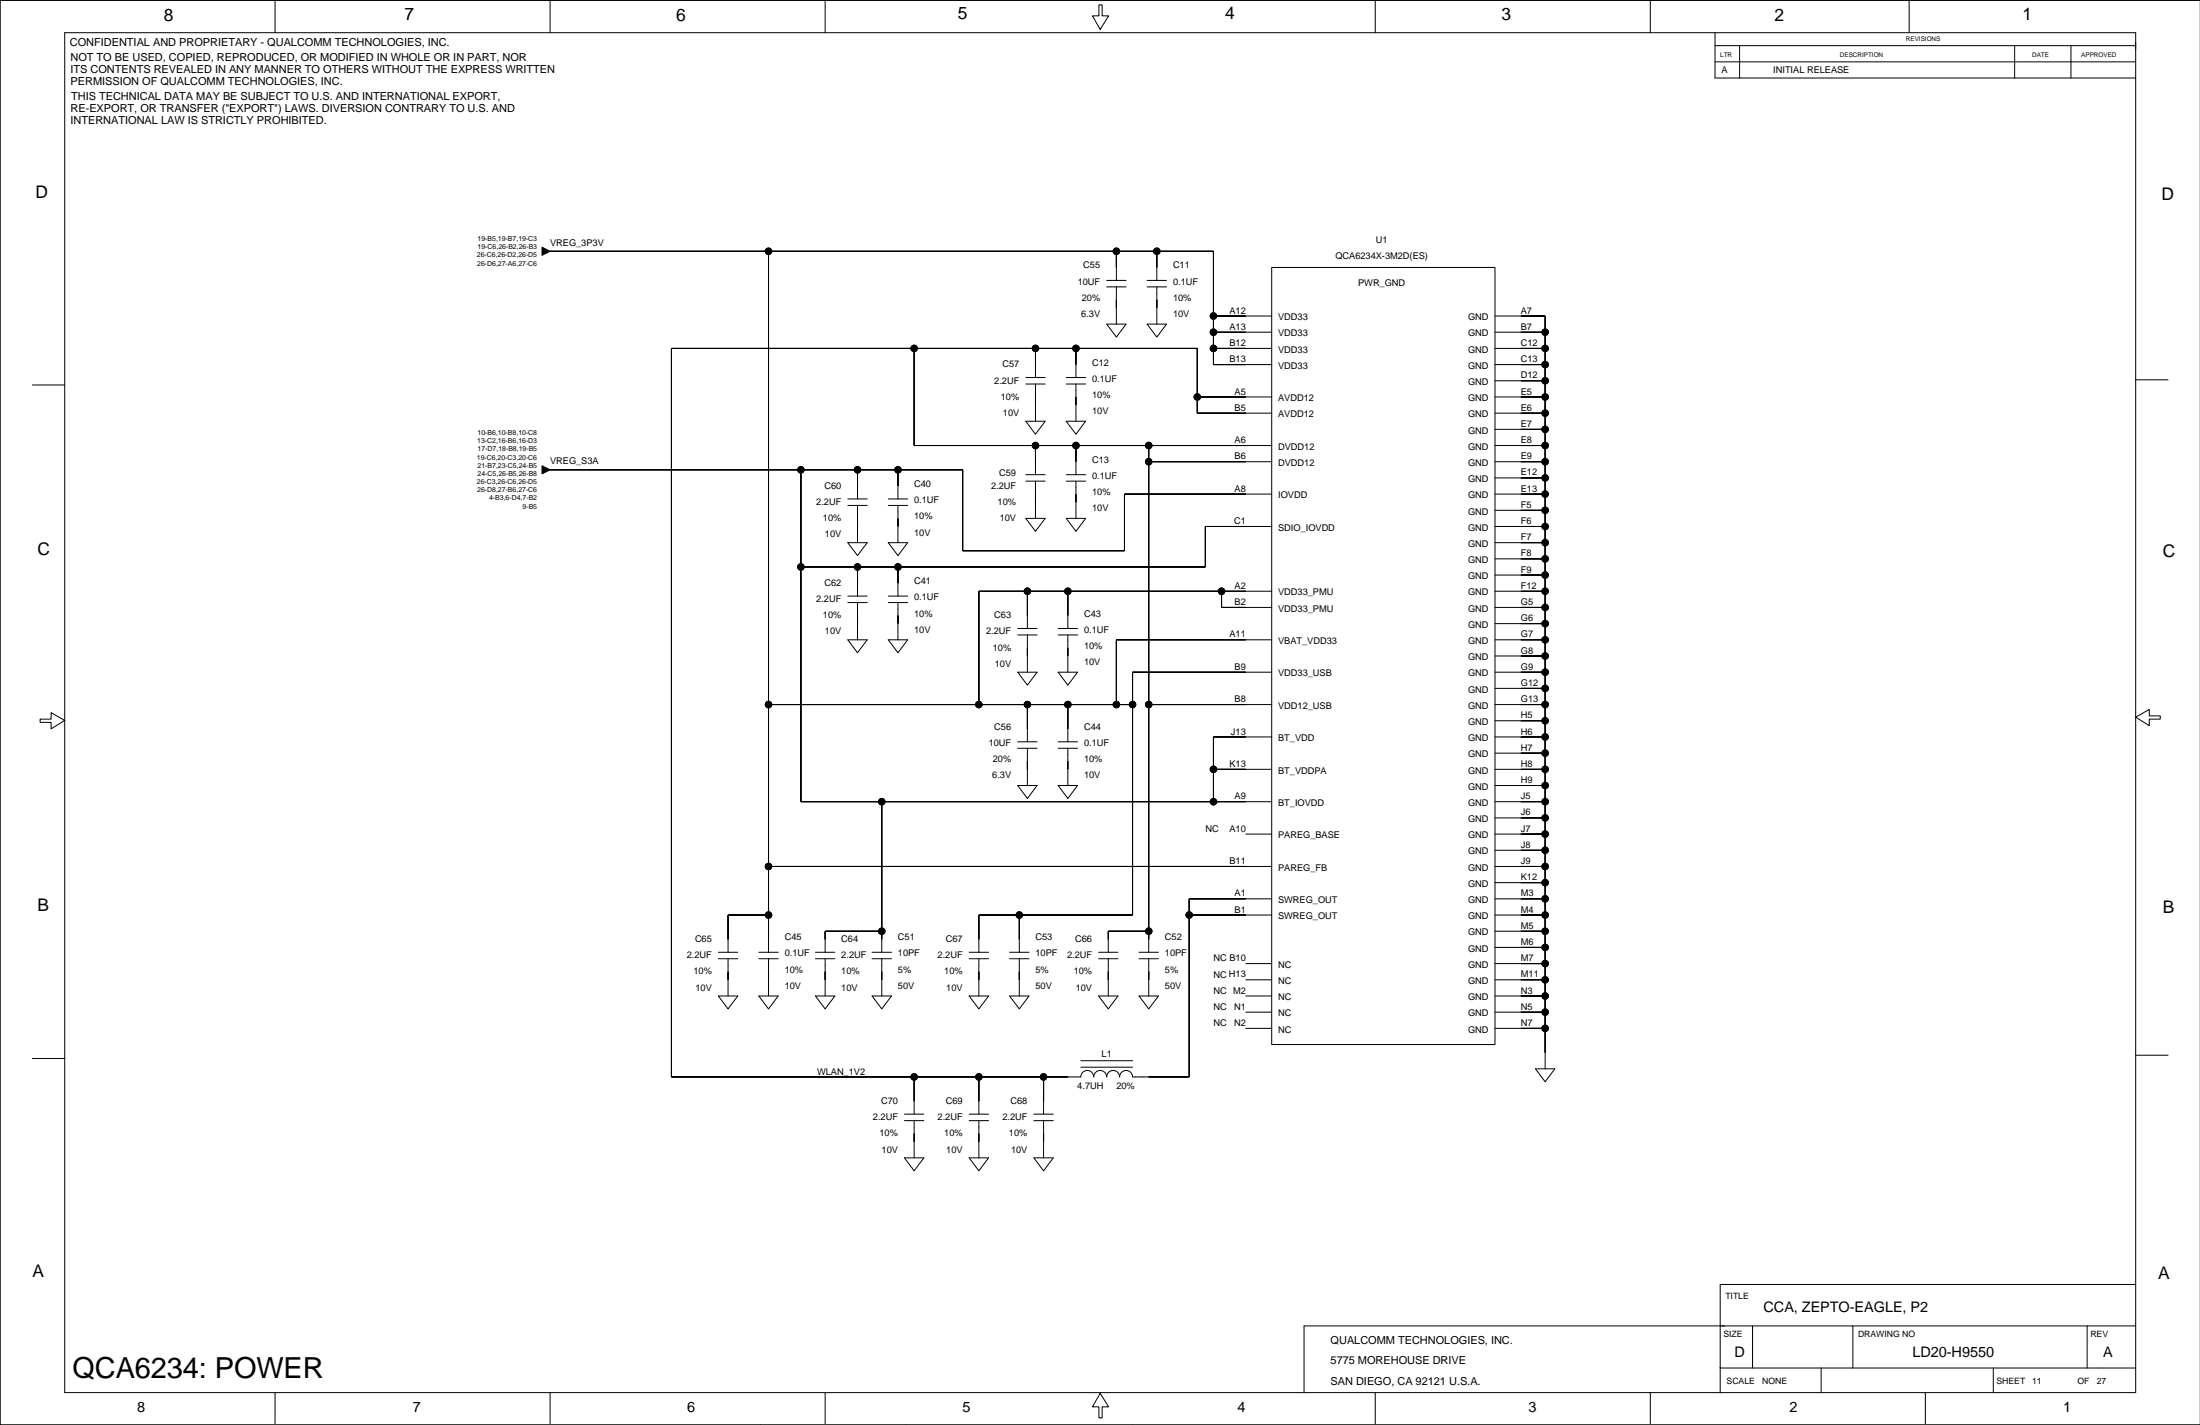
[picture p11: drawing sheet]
<svg xmlns="http://www.w3.org/2000/svg" width="863mm" height="559mm" viewBox="0 0 863 559" stroke-linecap="round" stroke-linejoin="round" font-family="sans-serif">
<g fill="none" stroke="#000" stroke-width=".39">
<path d="M25.4 12.8h812.6v533.3h-812.6zM107.9 .1v12.7M215.9 .1v12.7M323.8 .1v12.7M431.2 1.9h1.3v4.3h2.5l-3.3 5.4-3-5.4h2.5zM539.6 .1v12.7M647.6 .1v12.7M672.9 12.8v17.8h165.1M672.9 17.9h165.1M682.6 17.9v12.7M749.1 .1v12.7M790.5 17.9v12.7"/>
<path d="M812.6 17.9v12.7M672.9 24.3h165.1M215.9 98.5h.1M215.9 98.5h260.2v44.5h22.9M301.6 98.5v274.9M438.1 98.5v11.5M453.9 98.5v11.5M434.2 112.5h7.7M434.2 110h7.7M438.1 112.5v14.6M450.1 112.5h7.6M450.1 110h7.6"/>
<path d="M453.9 112.5v14.6M499 104.9h87.6v304.7h-87.6zM358.7 136.6v38.1h140.3M406.3 136.6v11.4M422.2 136.6v11.4M434.2 127.1h7.7l-3.8 5.1zM450.1 127.1h7.6l-3.8 5.1zM476.1 130.3h22.9M476.1 123.9h22.9M476.1 136.6h22.9M586.6 130.3h19.7M586.6 123.9h19.7v295.2"/>
<path d="M586.6 136.6h19.7M12.7 151h12.7M402.5 150.6h7.6M402.5 148h7.6M406.3 150.6v14.6M418.4 150.6h7.6M418.4 148h7.6M422.2 150.6v14.6M469.8 155.7h29.2M586.6 143h19.7M586.6 155.7h19.7M586.6 149.3h19.7"/>
<path d="M838 148.9h12.7M402.5 165.2h7.6l-3.8 5.1zM406.3 174.7v11.4M418.4 165.2h7.6l-3.8 5.1zM422.2 174.7v11.4M450.7 174.7v198.7M499 162h-29.2v-25.4h-206.3v285.7h160.6a2.54 2.54 0 0 1 2.5-2.5 2.54 2.54 0 0 1 2.6 2.5 2.54 2.54 0 0 1 2.5-2.5 2.54 2.54 0 0 1 2.5 2.5 2.54 2.54 0 0 1 2.6-2.5 2.54 2.54 0 0 1 2.5 2.5 2.54 2.54 0 0 1 2.6-2.5 2.54 2.54 0 0 1 2.5 2.5h22.2v-69.8h32.4M586.6 162h19.7M586.6 174.7h19.7M586.6 168.4h19.7M215.9 184.2h.1M215.9 184.2h161.8v31.8h63.5v-22.2h57.8"/>
<path d="M314.3 184.2v130.2h184.7M332.7 198.2h7.6M332.7 195.7h7.6M336.5 184.2v11.5M336.5 198.2v14.6M348.5 198.2h7.7M348.5 195.7h7.7M352.3 184.2v11.5M352.3 198.2v14.6M402.5 188.7h7.6M402.5 186.1h7.6M406.3 188.7v14.6"/>
<path d="M418.4 188.7h7.6M418.4 186.1h7.6M422.2 188.7v14.6M450.7 181.1h48.3M586.6 193.8h19.7M586.6 187.4h19.7M586.6 181.1h19.7M332.7 212.8h7.6l-3.8 5.1zM348.5 212.8h7.7l-3.9 5.1zM402.5 203.3h7.6l-3.8 5.1zM418.4 203.3h7.6l-3.8 5.1zM499 206.5h-26v15.8h-158.7"/>
<path d="M586.6 206.5h19.7M586.6 200.1h19.7M586.6 212.8h19.7M586.6 219.2h19.7M332.7 236.3h7.6M332.7 233.8h7.6M336.5 222.3v11.5M336.5 236.3v14.6M348.5 236.3h7.7M348.5 233.8h7.7M352.3 222.3v11.5M352.3 236.3v14.6"/>
<path d="M403.1 231.8v14.7M419 231.8v14.7M479.3 231.8v6.4h19.7M499 231.8h-114.9v44.5M586.6 238.2h19.7M586.6 231.8h19.7M586.6 225.5h19.7M332.7 250.9h7.6l-3.8 5.1zM348.5 250.9h7.7l-3.9 5.1zM399.3 249h7.6M399.3 246.5h7.6M403.1 249v14.6"/>
<path d="M415.2 249h7.6M415.2 246.5h7.6M419 249v14.6M499 250.9h-60.9v25.4M586.6 244.5h19.7M586.6 250.9h19.7M586.6 257.2h19.7M301.6 276.3h142.8M399.3 263.6h7.6l-3.8 5.1zM403.1 276.3v14.6M415.2 263.6h7.6l-3.8 5.1zM419 276.3v14.6"/>
<path d="M450.7 276.3h48.3M499 263.6h-54.6v95.2h-60.3v14.6M586.6 269.9h19.7M586.6 276.3h19.7M586.6 263.6h19.7M15.7 282h4.4v-2.5l5.3 3-5.3 3.3v-2.5h-4.4zM399.3 293.4h7.6M399.3 290.9h7.6M403.1 293.4v14.6M415.2 293.4h7.6M415.2 290.9h7.6M419 293.4v14.6"/>
<path d="M499 289h-22.9v25.4M586.6 295.3h19.7M586.6 282.6h19.7M586.6 289h19.7M838 281.2l5.3-3v2.5h4.4v1.3h-4.4v2.5zM346 314.4v59M399.3 308h7.6l-3.8 5.1zM415.2 308h7.6l-3.8 5.1zM476.1 301.7h22.9M586.6 301.7h19.7M586.6 314.4h19.7M586.6 308h19.7"/>
<path d="M301.6 339.8h197.4M488.8 327.1h10.2M586.6 333.4h19.7M586.6 327.1h19.7M586.6 339.8h19.7M586.6 320.7h19.7M301.6 358.8h-15.9v14.6M400 358.8v14.6M466.6 358.8h32.4M586.6 358.8h19.7M586.6 352.5h19.7M586.6 346.1h19.7"/>
<path d="M281.9 376h7.6M281.9 373.4h7.6M285.7 376v14.6M297.7 376h7.7M297.7 373.4h7.7M301.6 376v14.6M320 376h7.6M320 373.4h7.6M323.8 376v14.6M342.2 376h7.6M342.2 373.4h7.6M346 365.2h-22.2v8.2"/>
<path d="M346 376v14.6M380.3 376h7.6M380.3 373.4h7.6M384.1 376v14.6M396.1 376h7.7M396.1 373.4h7.7M400 376v14.6M431.1 376h7.6M431.1 373.4h7.6M434.9 376v14.6M446.9 376h7.7M446.9 373.4h7.7"/>
<path d="M450.7 365.2h-15.8v8.2M450.7 376v14.6M488.8 377.9h10.2M586.6 377.9h19.7M586.6 371.5h19.7M586.6 365.2h19.7M281.9 390.6h7.6l-3.8 5zM297.7 390.6h7.7l-3.8 5zM320 390.6h7.6l-3.8 5zM342.2 390.6h7.6l-3.8 5zM380.3 390.6h7.6l-3.8 5zM396.1 390.6h7.7l-3.8 5z"/>
<path d="M431.1 390.6h7.6l-3.8 5zM446.9 390.6h7.7l-3.9 5zM488.8 390.6h10.2M488.8 396.9h10.2M488.8 384.2h10.2M586.6 390.6h19.7M586.6 396.9h19.7M586.6 384.2h19.7M12.7 415.1h12.7M424.1 418.5h20.3M424.1 416h20.3M488.8 403.3h10.2"/>
<path d="M586.6 403.3h19.7M602.5 419.1h7.6l-3.8 5.1zM838 413.8h12.7M354.9 439.4h7.6M354.9 436.9h7.6M358.7 422.3v14.6M358.7 439.4v14.6M380.3 439.4h7.6M380.3 436.9h7.6M384.1 422.3v14.6M384.1 439.4v14.6M405.7 439.4h7.6"/>
<path d="M405.7 436.9h7.6M409.5 422.3v14.6M409.5 439.4v14.6M354.9 454h7.6l-3.8 5.1zM380.3 454h7.6l-3.8 5.1zM405.7 454h7.6l-3.8 5.1zM687.7 519.9v16.6M727 519.9v16.6M819 519.9v16.6M838 503.7h-163v42.4M838 519.9h-326.3v26.2M675 536.5h163"/>
<path d="M714.6 536.5v9.3M782.1 536.5v9.3M107.9 546.1v12.2M215.9 546.1v12.2M298.4 558.8h.1M323.8 546.1v12.2M355.5 558.8h.1M431.7 546.4l3.3 5.3h-2.5v4.3h-1.3v-4.3h-2.5zM444.4 558.8h.1M539.6 546.1v12.2M539.6 558.8h.1M647.6 546.1v12.2"/>
<path d="M755.5 546.1v12.2M863.3 558.8h-863.3v-558.7h863.3h-863.3v558.7"/>
<circle cx="301.6" cy="98.5" r="1.27"/>
<circle cx="438.1" cy="98.5" r="1.27"/>
<circle cx="453.9" cy="98.5" r="1.27"/>
<circle cx="358.7" cy="136.6" r="1.27"/>
<circle cx="406.3" cy="136.6" r="1.27"/>
<circle cx="422.2" cy="136.6" r="1.27"/>
<circle cx="476.1" cy="130.3" r="1.27"/>
<circle cx="476.1" cy="136.6" r="1.27"/>
<circle cx="476.1" cy="123.9" r="1.27"/>
<circle cx="606.3" cy="136.6" r="1.27"/>
<circle cx="606.3" cy="130.3" r="1.27"/>
<circle cx="469.8" cy="155.7" r="1.27"/>
<circle cx="606.3" cy="143" r="1.27"/>
<circle cx="606.3" cy="149.3" r="1.27"/>
<circle cx="606.3" cy="155.7" r="1.27"/>
<circle cx="406.3" cy="174.7" r="1.27"/>
<circle cx="422.2" cy="174.7" r="1.27"/>
<circle cx="450.7" cy="174.7" r="1.27"/>
<circle cx="606.3" cy="168.4" r="1.27"/>
<circle cx="606.3" cy="174.7" r="1.27"/>
<circle cx="606.3" cy="162" r="1.27"/>
<circle cx="314.3" cy="184.2" r="1.27"/>
<circle cx="336.5" cy="184.2" r="1.27"/>
<circle cx="352.3" cy="184.2" r="1.27"/>
<circle cx="450.7" cy="181.1" r="1.27"/>
<circle cx="606.3" cy="187.4" r="1.27"/>
<circle cx="606.3" cy="181.1" r="1.27"/>
<circle cx="606.3" cy="193.8" r="1.27"/>
<circle cx="606.3" cy="206.5" r="1.27"/>
<circle cx="606.3" cy="212.8" r="1.27"/>
<circle cx="606.3" cy="219.2" r="1.27"/>
<circle cx="606.3" cy="200.1" r="1.27"/>
<circle cx="314.3" cy="222.3" r="1.27"/>
<circle cx="336.5" cy="222.3" r="1.27"/>
<circle cx="352.3" cy="222.3" r="1.27"/>
<circle cx="403.1" cy="231.8" r="1.27"/>
<circle cx="419" cy="231.8" r="1.27"/>
<circle cx="479.3" cy="231.8" r="1.27"/>
<circle cx="606.3" cy="238.2" r="1.27"/>
<circle cx="606.3" cy="231.8" r="1.27"/>
<circle cx="606.3" cy="225.5" r="1.27"/>
<circle cx="606.3" cy="250.9" r="1.27"/>
<circle cx="606.3" cy="244.5" r="1.27"/>
<circle cx="606.3" cy="257.2" r="1.27"/>
<circle cx="301.6" cy="276.3" r="1.27"/>
<circle cx="384.1" cy="276.3" r="1.27"/>
<circle cx="403.1" cy="276.3" r="1.27"/>
<circle cx="419" cy="276.3" r="1.27"/>
<circle cx="438.1" cy="276.3" r="1.27"/>
<circle cx="444.4" cy="276.3" r="1.27"/>
<circle cx="450.7" cy="276.3" r="1.27"/>
<circle cx="606.3" cy="269.9" r="1.27"/>
<circle cx="606.3" cy="263.6" r="1.27"/>
<circle cx="606.3" cy="276.3" r="1.27"/>
<circle cx="606.3" cy="295.3" r="1.27"/>
<circle cx="606.3" cy="289" r="1.27"/>
<circle cx="606.3" cy="282.6" r="1.27"/>
<circle cx="346" cy="314.4" r="1.27"/>
<circle cx="476.1" cy="301.7" r="1.27"/>
<circle cx="476.1" cy="314.4" r="1.27"/>
<circle cx="606.3" cy="308" r="1.27"/>
<circle cx="606.3" cy="301.7" r="1.27"/>
<circle cx="606.3" cy="314.4" r="1.27"/>
<circle cx="301.6" cy="339.8" r="1.27"/>
<circle cx="606.3" cy="333.4" r="1.27"/>
<circle cx="606.3" cy="339.8" r="1.27"/>
<circle cx="606.3" cy="320.7" r="1.27"/>
<circle cx="606.3" cy="327.1" r="1.27"/>
<circle cx="301.6" cy="358.8" r="1.27"/>
<circle cx="400" cy="358.8" r="1.27"/>
<circle cx="466.6" cy="358.8" r="1.27"/>
<circle cx="606.3" cy="358.8" r="1.27"/>
<circle cx="606.3" cy="352.5" r="1.27"/>
<circle cx="606.3" cy="346.1" r="1.27"/>
<circle cx="346" cy="365.2" r="1.27"/>
<circle cx="450.7" cy="365.2" r="1.27"/>
<circle cx="606.3" cy="371.5" r="1.27"/>
<circle cx="606.3" cy="365.2" r="1.27"/>
<circle cx="606.3" cy="377.9" r="1.27"/>
<circle cx="606.3" cy="396.9" r="1.27"/>
<circle cx="606.3" cy="390.6" r="1.27"/>
<circle cx="606.3" cy="384.2" r="1.27"/>
<circle cx="606.3" cy="403.3" r="1.27"/>
<circle cx="358.7" cy="422.3" r="1.27"/>
<circle cx="384.1" cy="422.3" r="1.27"/>
<circle cx="409.5" cy="422.3" r="1.27"/>
</g>
<g fill="#000" stroke="#000" stroke-width=".39">
<path d="M212.7 96.9l3.2 1.6-3.2 1.6z" fill-rule="evenodd"/>
<path d="M215.9 98.5h85.7z" fill-rule="evenodd"/>
<path d="M301.6 98.5v177.8z" fill-rule="evenodd"/>
<path d="M438.1 98.5v6.4z" fill-rule="evenodd"/>
<path d="M301.6 98.5h136.5z" fill-rule="evenodd"/>
<path d="M453.9 98.5v6.4z" fill-rule="evenodd"/>
<path d="M438.1 98.5h15.8z" fill-rule="evenodd"/>
<path d="M476.1 98.5v25.4z" fill-rule="evenodd"/>
<path d="M453.9 98.5h22.2z" fill-rule="evenodd"/>
<path d="M438.1 117.6v3.1z" fill-rule="evenodd"/>
<path d="M453.9 117.6v3.1z" fill-rule="evenodd"/>
<path d="M263.5 136.6v285.7z" fill-rule="evenodd"/>
<path d="M358.7 136.6v38.1z" fill-rule="evenodd"/>
<path d="M263.5 136.6h95.2z" fill-rule="evenodd"/>
<path d="M406.3 136.6v6.4z" fill-rule="evenodd"/>
<path d="M358.7 136.6h47.6z" fill-rule="evenodd"/>
<path d="M422.2 136.6v6.4z" fill-rule="evenodd"/>
<path d="M406.3 136.6h15.9z" fill-rule="evenodd"/>
<path d="M469.8 136.6v19.1z" fill-rule="evenodd"/>
<path d="M422.2 136.6h47.6z" fill-rule="evenodd"/>
<path d="M476.1 136.6v6.4z" fill-rule="evenodd"/>
<path d="M476.1 130.3v6.3z" fill-rule="evenodd"/>
<path d="M476.1 123.9v6.4z" fill-rule="evenodd"/>
<path d="M476.1 123.9h12.7z" fill-rule="evenodd"/>
<path d="M476.1 130.3h12.7z" fill-rule="evenodd"/>
<path d="M476.1 136.6h12.7z" fill-rule="evenodd"/>
<path d="M596.8 130.3h9.5z" fill-rule="evenodd"/>
<path d="M596.8 136.6h9.5z" fill-rule="evenodd"/>
<path d="M606.3 136.6v6.4z" fill-rule="evenodd"/>
<path d="M606.3 130.3v6.3z" fill-rule="evenodd"/>
<path d="M606.3 123.9v6.4z" fill-rule="evenodd"/>
<path d="M596.8 123.9h9.5z" fill-rule="evenodd"/>
<path d="M406.3 155.7v3.1z" fill-rule="evenodd"/>
<path d="M422.2 155.7v3.1z" fill-rule="evenodd"/>
<path d="M469.8 155.7v6.3z" fill-rule="evenodd"/>
<path d="M469.8 155.7h19z" fill-rule="evenodd"/>
<path d="M476.1 143h12.7z" fill-rule="evenodd"/>
<path d="M596.8 143h9.5z" fill-rule="evenodd"/>
<path d="M596.8 149.3h9.5z" fill-rule="evenodd"/>
<path d="M596.8 155.7h9.5z" fill-rule="evenodd"/>
<path d="M606.3 155.7v6.3z" fill-rule="evenodd"/>
<path d="M606.3 149.3v6.4z" fill-rule="evenodd"/>
<path d="M606.3 143v6.3z" fill-rule="evenodd"/>
<path d="M406.3 174.7v6.4z" fill-rule="evenodd"/>
<path d="M358.7 174.7h47.6z" fill-rule="evenodd"/>
<path d="M422.2 174.7v6.4z" fill-rule="evenodd"/>
<path d="M406.3 174.7h15.9z" fill-rule="evenodd"/>
<path d="M450.7 174.7v6.4z" fill-rule="evenodd"/>
<path d="M422.2 174.7h28.5z" fill-rule="evenodd"/>
<path d="M450.7 174.7h38.1z" fill-rule="evenodd"/>
<path d="M469.8 162h19z" fill-rule="evenodd"/>
<path d="M596.8 162h9.5z" fill-rule="evenodd"/>
<path d="M596.8 168.4h9.5z" fill-rule="evenodd"/>
<path d="M596.8 174.7h9.5z" fill-rule="evenodd"/>
<path d="M606.3 174.7v6.4z" fill-rule="evenodd"/>
<path d="M606.3 168.4v6.3z" fill-rule="evenodd"/>
<path d="M606.3 162v6.4z" fill-rule="evenodd"/>
<path d="M212.7 182.6l3.2 1.6-3.2 1.6z" fill-rule="evenodd"/>
<path d="M314.3 184.2v38.1z" fill-rule="evenodd"/>
<path d="M215.9 184.2h98.4z" fill-rule="evenodd"/>
<path d="M336.5 184.2v6.4z" fill-rule="evenodd"/>
<path d="M314.3 184.2h22.2z" fill-rule="evenodd"/>
<path d="M352.3 184.2v6.4z" fill-rule="evenodd"/>
<path d="M336.5 184.2h15.8z" fill-rule="evenodd"/>
<path d="M377.7 184.2v31.8z" fill-rule="evenodd"/>
<path d="M352.3 184.2h25.4z" fill-rule="evenodd"/>
<path d="M406.3 193.8v3.1z" fill-rule="evenodd"/>
<path d="M422.2 193.8v3.1z" fill-rule="evenodd"/>
<path d="M441.2 193.8v22.2z" fill-rule="evenodd"/>
<path d="M450.7 181.1v95.2z" fill-rule="evenodd"/>
<path d="M450.7 181.1h38.1z" fill-rule="evenodd"/>
<path d="M441.2 193.8h47.6z" fill-rule="evenodd"/>
<path d="M596.8 181.1h9.5z" fill-rule="evenodd"/>
<path d="M596.8 187.4h9.5z" fill-rule="evenodd"/>
<path d="M596.8 193.8h9.5z" fill-rule="evenodd"/>
<path d="M606.3 193.8v6.3z" fill-rule="evenodd"/>
<path d="M606.3 187.4v6.4z" fill-rule="evenodd"/>
<path d="M606.3 181.1v6.3z" fill-rule="evenodd"/>
<path d="M336.5 203.3v3.2z" fill-rule="evenodd"/>
<path d="M352.3 203.3v3.2z" fill-rule="evenodd"/>
<path d="M377.7 216h63.5z" fill-rule="evenodd"/>
<path d="M473 206.5v15.8z" fill-rule="evenodd"/>
<path d="M473 206.5h15.8z" fill-rule="evenodd"/>
<path d="M596.8 200.1h9.5z" fill-rule="evenodd"/>
<path d="M596.8 206.5h9.5z" fill-rule="evenodd"/>
<path d="M596.8 212.8h9.5z" fill-rule="evenodd"/>
<path d="M596.8 219.2h9.5z" fill-rule="evenodd"/>
<path d="M606.3 219.2v6.3z" fill-rule="evenodd"/>
<path d="M606.3 212.8v6.4z" fill-rule="evenodd"/>
<path d="M606.3 206.5v6.3z" fill-rule="evenodd"/>
<path d="M606.3 200.1v6.4z" fill-rule="evenodd"/>
<path d="M314.3 222.3v92.1z" fill-rule="evenodd"/>
<path d="M336.5 222.3v6.4z" fill-rule="evenodd"/>
<path d="M314.3 222.3h22.2z" fill-rule="evenodd"/>
<path d="M352.3 222.3v6.4z" fill-rule="evenodd"/>
<path d="M336.5 222.3h15.8z" fill-rule="evenodd"/>
<path d="M384.1 231.8v44.5z" fill-rule="evenodd"/>
<path d="M384.1 231.8h19z" fill-rule="evenodd"/>
<path d="M403.1 231.8v9.6z" fill-rule="evenodd"/>
<path d="M419 231.8v9.6z" fill-rule="evenodd"/>
<path d="M403.1 231.8h15.9z" fill-rule="evenodd"/>
<path d="M352.3 222.3h120.7z" fill-rule="evenodd"/>
<path d="M479.3 231.8v6.4z" fill-rule="evenodd"/>
<path d="M419 231.8h60.3z" fill-rule="evenodd"/>
<path d="M479.3 238.2h9.5z" fill-rule="evenodd"/>
<path d="M479.3 231.8h9.5z" fill-rule="evenodd"/>
<path d="M596.8 225.5h9.5z" fill-rule="evenodd"/>
<path d="M596.8 231.8h9.5z" fill-rule="evenodd"/>
<path d="M596.8 238.2h9.5z" fill-rule="evenodd"/>
<path d="M606.3 238.2v6.3z" fill-rule="evenodd"/>
<path d="M606.3 231.8v6.4z" fill-rule="evenodd"/>
<path d="M606.3 225.5v6.3z" fill-rule="evenodd"/>
<path d="M336.5 241.4v3.1z" fill-rule="evenodd"/>
<path d="M352.3 241.4v3.1z" fill-rule="evenodd"/>
<path d="M403.1 254.1v3.1z" fill-rule="evenodd"/>
<path d="M419 254.1v3.1z" fill-rule="evenodd"/>
<path d="M438.1 250.9v25.4z" fill-rule="evenodd"/>
<path d="M438.1 250.9h50.7z" fill-rule="evenodd"/>
<path d="M596.8 244.5h9.5z" fill-rule="evenodd"/>
<path d="M596.8 250.9h9.5z" fill-rule="evenodd"/>
<path d="M596.8 257.2h9.5z" fill-rule="evenodd"/>
<path d="M606.3 257.2v6.4z" fill-rule="evenodd"/>
<path d="M606.3 250.9v6.3z" fill-rule="evenodd"/>
<path d="M606.3 244.5v6.4z" fill-rule="evenodd"/>
<path d="M301.6 276.3v63.5z" fill-rule="evenodd"/>
<path d="M301.6 276.3h82.5z" fill-rule="evenodd"/>
<path d="M403.1 276.3v9.5z" fill-rule="evenodd"/>
<path d="M384.1 276.3h19z" fill-rule="evenodd"/>
<path d="M419 276.3v9.5z" fill-rule="evenodd"/>
<path d="M403.1 276.3h15.9z" fill-rule="evenodd"/>
<path d="M419 276.3h19.1z" fill-rule="evenodd"/>
<path d="M444.4 263.6v12.7z" fill-rule="evenodd"/>
<path d="M444.4 276.3v82.5z" fill-rule="evenodd"/>
<path d="M438.1 276.3h6.3z" fill-rule="evenodd"/>
<path d="M450.7 276.3v88.9z" fill-rule="evenodd"/>
<path d="M450.7 276.3h38.1z" fill-rule="evenodd"/>
<path d="M444.4 263.6h44.4z" fill-rule="evenodd"/>
<path d="M596.8 263.6h9.5z" fill-rule="evenodd"/>
<path d="M596.8 269.9h9.5z" fill-rule="evenodd"/>
<path d="M596.8 276.3h9.5z" fill-rule="evenodd"/>
<path d="M606.3 276.3v6.3z" fill-rule="evenodd"/>
<path d="M606.3 269.9v6.4z" fill-rule="evenodd"/>
<path d="M606.3 263.6v6.3z" fill-rule="evenodd"/>
<path d="M403.1 298.5v3.2z" fill-rule="evenodd"/>
<path d="M419 298.5v3.2z" fill-rule="evenodd"/>
<path d="M476.1 289v12.7z" fill-rule="evenodd"/>
<path d="M476.1 289h12.7z" fill-rule="evenodd"/>
<path d="M596.8 282.6h9.5z" fill-rule="evenodd"/>
<path d="M596.8 289h9.5z" fill-rule="evenodd"/>
<path d="M596.8 295.3h9.5z" fill-rule="evenodd"/>
<path d="M606.3 295.3v6.4z" fill-rule="evenodd"/>
<path d="M606.3 289v6.3z" fill-rule="evenodd"/>
<path d="M606.3 282.6v6.4z" fill-rule="evenodd"/>
<path d="M346 314.4v50.8z" fill-rule="evenodd"/>
<path d="M314.3 314.4h31.7z" fill-rule="evenodd"/>
<path d="M476.1 301.7v12.7z" fill-rule="evenodd"/>
<path d="M346 314.4h130.1z" fill-rule="evenodd"/>
<path d="M476.1 314.4h12.7z" fill-rule="evenodd"/>
<path d="M476.1 301.7h12.7z" fill-rule="evenodd"/>
<path d="M596.8 301.7h9.5z" fill-rule="evenodd"/>
<path d="M596.8 308h9.5z" fill-rule="evenodd"/>
<path d="M596.8 314.4h9.5z" fill-rule="evenodd"/>
<path d="M606.3 314.4v6.3z" fill-rule="evenodd"/>
<path d="M606.3 308v6.4z" fill-rule="evenodd"/>
<path d="M606.3 301.7v6.3z" fill-rule="evenodd"/>
<path d="M301.6 339.8v19z" fill-rule="evenodd"/>
<path d="M301.6 339.8h187.2z" fill-rule="evenodd"/>
<path d="M596.8 320.7h9.5z" fill-rule="evenodd"/>
<path d="M596.8 327.1h9.5z" fill-rule="evenodd"/>
<path d="M596.8 333.4h9.5z" fill-rule="evenodd"/>
<path d="M596.8 339.8h9.5z" fill-rule="evenodd"/>
<path d="M606.3 339.8v6.3z" fill-rule="evenodd"/>
<path d="M606.3 333.4v6.4z" fill-rule="evenodd"/>
<path d="M606.3 327.1v6.3z" fill-rule="evenodd"/>
<path d="M606.3 320.7v6.4z" fill-rule="evenodd"/>
<path d="M285.7 358.8v9.5z" fill-rule="evenodd"/>
<path d="M285.7 358.8h15.9z" fill-rule="evenodd"/>
<path d="M301.6 358.8v9.5z" fill-rule="evenodd"/>
<path d="M384.1 358.8v9.5z" fill-rule="evenodd"/>
<path d="M400 358.8v9.5z" fill-rule="evenodd"/>
<path d="M384.1 358.8h15.9z" fill-rule="evenodd"/>
<path d="M400 358.8h44.4z" fill-rule="evenodd"/>
<path d="M466.6 352.5v6.3z" fill-rule="evenodd"/>
<path d="M466.6 358.8v63.5z" fill-rule="evenodd"/>
<path d="M466.6 352.5h22.2z" fill-rule="evenodd"/>
<path d="M466.6 358.8h22.2z" fill-rule="evenodd"/>
<path d="M596.8 346.1h9.5z" fill-rule="evenodd"/>
<path d="M596.8 352.5h9.5z" fill-rule="evenodd"/>
<path d="M596.8 358.8h9.5z" fill-rule="evenodd"/>
<path d="M606.3 358.8v6.4z" fill-rule="evenodd"/>
<path d="M606.3 352.5v6.3z" fill-rule="evenodd"/>
<path d="M606.3 346.1v6.4z" fill-rule="evenodd"/>
<path d="M323.8 365.2v3.1z" fill-rule="evenodd"/>
<path d="M346 365.2v3.1z" fill-rule="evenodd"/>
<path d="M323.8 365.2h22.2z" fill-rule="evenodd"/>
<path d="M434.9 365.2v3.1z" fill-rule="evenodd"/>
<path d="M450.7 365.2v3.1z" fill-rule="evenodd"/>
<path d="M434.9 365.2h15.8z" fill-rule="evenodd"/>
<path d="M596.8 365.2h9.5z" fill-rule="evenodd"/>
<path d="M596.8 371.5h9.5z" fill-rule="evenodd"/>
<path d="M596.8 377.9h9.5z" fill-rule="evenodd"/>
<path d="M606.3 377.9v6.3z" fill-rule="evenodd"/>
<path d="M606.3 371.5v6.4z" fill-rule="evenodd"/>
<path d="M606.3 365.2v6.3z" fill-rule="evenodd"/>
<path d="M285.7 381v3.2z" fill-rule="evenodd"/>
<path d="M301.6 381v3.2z" fill-rule="evenodd"/>
<path d="M323.8 381v3.2z" fill-rule="evenodd"/>
<path d="M346 381v3.2z" fill-rule="evenodd"/>
<path d="M384.1 381v3.2z" fill-rule="evenodd"/>
<path d="M400 381v3.2z" fill-rule="evenodd"/>
<path d="M434.9 381v3.2z" fill-rule="evenodd"/>
<path d="M450.7 381v3.2z" fill-rule="evenodd"/>
<path d="M596.8 384.2h9.5z" fill-rule="evenodd"/>
<path d="M596.8 390.6h9.5z" fill-rule="evenodd"/>
<path d="M596.8 396.9h9.5z" fill-rule="evenodd"/>
<path d="M606.3 396.9v6.4z" fill-rule="evenodd"/>
<path d="M606.3 390.6v6.3z" fill-rule="evenodd"/>
<path d="M606.3 384.2v6.4z" fill-rule="evenodd"/>
<path d="M596.8 403.3h9.5z" fill-rule="evenodd"/>
<path d="M606.3 403.3v9.5z" fill-rule="evenodd"/>
<path d="M358.7 422.3v9.5z" fill-rule="evenodd"/>
<path d="M263.5 422.3h95.2z" fill-rule="evenodd"/>
<path d="M384.1 422.3v9.5z" fill-rule="evenodd"/>
<path d="M358.7 422.3h25.4z" fill-rule="evenodd"/>
<path d="M409.5 422.3v9.5z" fill-rule="evenodd"/>
<path d="M384.1 422.3h25.4z" fill-rule="evenodd"/>
<path d="M409.5 422.3h9.5z" fill-rule="evenodd"/>
<path d="M450.7 422.3h15.9z" fill-rule="evenodd"/>
<path d="M358.7 444.5v3.2z" fill-rule="evenodd"/>
<path d="M384.1 444.5v3.2z" fill-rule="evenodd"/>
<path d="M409.5 444.5v3.2z" fill-rule="evenodd"/>
<circle cx="301.6" cy="98.5" r="1.27"/>
<circle cx="438.1" cy="98.5" r="1.27"/>
<circle cx="453.9" cy="98.5" r="1.27"/>
<circle cx="358.7" cy="136.6" r="1.27"/>
<circle cx="406.3" cy="136.6" r="1.27"/>
<circle cx="422.2" cy="136.6" r="1.27"/>
<circle cx="476.1" cy="130.3" r="1.27"/>
<circle cx="476.1" cy="136.6" r="1.27"/>
<circle cx="476.1" cy="123.9" r="1.27"/>
<circle cx="606.3" cy="136.6" r="1.27"/>
<circle cx="606.3" cy="130.3" r="1.27"/>
<circle cx="469.8" cy="155.7" r="1.27"/>
<circle cx="606.3" cy="143" r="1.27"/>
<circle cx="606.3" cy="149.3" r="1.27"/>
<circle cx="606.3" cy="155.7" r="1.27"/>
<circle cx="406.3" cy="174.7" r="1.27"/>
<circle cx="422.2" cy="174.7" r="1.27"/>
<circle cx="450.7" cy="174.7" r="1.27"/>
<circle cx="606.3" cy="168.4" r="1.27"/>
<circle cx="606.3" cy="174.7" r="1.27"/>
<circle cx="606.3" cy="162" r="1.27"/>
<circle cx="314.3" cy="184.2" r="1.27"/>
<circle cx="336.5" cy="184.2" r="1.27"/>
<circle cx="352.3" cy="184.2" r="1.27"/>
<circle cx="450.7" cy="181.1" r="1.27"/>
<circle cx="606.3" cy="187.4" r="1.27"/>
<circle cx="606.3" cy="181.1" r="1.27"/>
<circle cx="606.3" cy="193.8" r="1.27"/>
<circle cx="606.3" cy="206.5" r="1.27"/>
<circle cx="606.3" cy="212.8" r="1.27"/>
<circle cx="606.3" cy="219.2" r="1.27"/>
<circle cx="606.3" cy="200.1" r="1.27"/>
<circle cx="314.3" cy="222.3" r="1.27"/>
<circle cx="336.5" cy="222.3" r="1.27"/>
<circle cx="352.3" cy="222.3" r="1.27"/>
<circle cx="403.1" cy="231.8" r="1.27"/>
<circle cx="419" cy="231.8" r="1.27"/>
<circle cx="479.3" cy="231.8" r="1.27"/>
<circle cx="606.3" cy="238.2" r="1.27"/>
<circle cx="606.3" cy="231.8" r="1.27"/>
<circle cx="606.3" cy="225.5" r="1.27"/>
<circle cx="606.3" cy="250.9" r="1.27"/>
<circle cx="606.3" cy="244.5" r="1.27"/>
<circle cx="606.3" cy="257.2" r="1.27"/>
<circle cx="301.6" cy="276.3" r="1.27"/>
<circle cx="384.1" cy="276.3" r="1.27"/>
<circle cx="403.1" cy="276.3" r="1.27"/>
<circle cx="419" cy="276.3" r="1.27"/>
<circle cx="438.1" cy="276.3" r="1.27"/>
<circle cx="444.4" cy="276.3" r="1.27"/>
<circle cx="450.7" cy="276.3" r="1.27"/>
<circle cx="606.3" cy="269.9" r="1.27"/>
<circle cx="606.3" cy="263.6" r="1.27"/>
<circle cx="606.3" cy="276.3" r="1.27"/>
<circle cx="606.3" cy="295.3" r="1.27"/>
<circle cx="606.3" cy="289" r="1.27"/>
<circle cx="606.3" cy="282.6" r="1.27"/>
<circle cx="346" cy="314.4" r="1.27"/>
<circle cx="476.1" cy="301.7" r="1.27"/>
<circle cx="476.1" cy="314.4" r="1.27"/>
<circle cx="606.3" cy="308" r="1.27"/>
<circle cx="606.3" cy="301.7" r="1.27"/>
<circle cx="606.3" cy="314.4" r="1.27"/>
<circle cx="301.6" cy="339.8" r="1.27"/>
<circle cx="606.3" cy="333.4" r="1.27"/>
<circle cx="606.3" cy="339.8" r="1.27"/>
<circle cx="606.3" cy="320.7" r="1.27"/>
<circle cx="606.3" cy="327.1" r="1.27"/>
<circle cx="301.6" cy="358.8" r="1.27"/>
<circle cx="400" cy="358.8" r="1.27"/>
<circle cx="466.6" cy="358.8" r="1.27"/>
<circle cx="606.3" cy="358.8" r="1.27"/>
<circle cx="606.3" cy="352.5" r="1.27"/>
<circle cx="606.3" cy="346.1" r="1.27"/>
<circle cx="346" cy="365.2" r="1.27"/>
<circle cx="450.7" cy="365.2" r="1.27"/>
<circle cx="606.3" cy="371.5" r="1.27"/>
<circle cx="606.3" cy="365.2" r="1.27"/>
<circle cx="606.3" cy="377.9" r="1.27"/>
<circle cx="606.3" cy="396.9" r="1.27"/>
<circle cx="606.3" cy="390.6" r="1.27"/>
<circle cx="606.3" cy="384.2" r="1.27"/>
<circle cx="606.3" cy="403.3" r="1.27"/>
<circle cx="358.7" cy="422.3" r="1.27"/>
<circle cx="384.1" cy="422.3" r="1.27"/>
<circle cx="409.5" cy="422.3" r="1.27"/>
</g>
<text font-size="11.4" x="28.4" y="540.5">QCA6234: POWER</text>
<g font-size="6.8">
<text x="64.2" y="8.2">8</text>
<text x="158.7" y="8">7</text>
<text x="265.4" y="8.2">6</text>
<text x="375.8" y="7.5">5</text>
<text x="480.7" y="7.5">4</text>
<text x="589.1" y="8">3</text>
<text x="696.3" y="8.2">2</text>
<text x="793.6" y="8">1</text>
<text x="14" y="77.8">D</text>
<text x="848.2" y="78.6">D</text>
<text x="14.7" y="217.5">C</text>
<text x="848.7" y="218.2">C</text>
<text x="14.7" y="357.1">B</text>
<text x="848.7" y="357.9">B</text>
<text x="12.7" y="500.6">A</text>
<text x="846.9" y="501.4">A</text>
</g>
<g font-size="5.7">
<text x="692" y="514.3">CCA, ZEPTO-EAGLE, P2</text>
<text x="680.6" y="532.1">D</text>
<text x="750.4" y="532.1">LD20-H9550</text>
<text x="825.3" y="532.1">A</text>
<text x="53.8" y="553.7">8</text>
<text x="162" y="553.7">7</text>
<text x="269.7" y="553.7">6</text>
<text x="377.6" y="553.7">5</text>
<text x="485.5" y="553.7">4</text>
<text x="599.8" y="553.7">3</text>
<text x="702.1" y="553.7">2</text>
<text x="809.6" y="553.7">1</text>
</g>
<g font-size="4.3">
<text x="27.4" y="18">CONFIDENTIAL AND PROPRIETARY - QUALCOMM TECHNOLOGIES, INC.</text>
<text x="27.7" y="28.6">ITS CONTENTS REVEALED IN ANY MANNER TO OTHERS WITHOUT THE EXPRESS WRITTEN</text>
<text x="27.7" y="24.1">NOT TO BE USED, COPIED, REPRODUCED, OR MODIFIED IN WHOLE OR IN PART, NOR</text>
<text x="27.7" y="33.2">PERMISSION OF QUALCOMM TECHNOLOGIES, INC.</text>
<text x="27.9" y="39.3">THIS TECHNICAL DATA MAY BE SUBJECT TO U.S. AND INTERNATIONAL EXPORT,</text>
<text x="27.7" y="43.9">RE-EXPORT, OR TRANSFER (&quot;EXPORT&quot;) LAWS. DIVERSION CONTRARY TO U.S. AND</text>
<text x="27.7" y="48.4">INTERNATIONAL LAW IS STRICTLY PROHIBITED.</text>
<text x="522.1" y="526.9">QUALCOMM TECHNOLOGIES, INC.</text>
<text x="522.1" y="534.7">5775 MOREHOUSE DRIVE</text>
<text x="522.1" y="543.1">SAN DIEGO, CA 92121 U.S.A.</text>
</g>
<g font-size="3.6">
<text x="675.5" y="28.8">A</text>
<text x="695.8" y="28.8">INITIAL RELEASE</text>
<text x="539.9" y="95.1">U1</text>
<text x="215.9" y="96.4">VREG_3P3V</text>
<text x="524" y="101.5">QCA6234X-3M2D(ES)</text>
<text x="425.1" y="105.3">C55</text>
<text x="460.3" y="105.3">C11</text>
<text x="422.9" y="111.6">10UF</text>
<text x="460.3" y="111.6">0.1UF</text>
<text x="532.9" y="112.3">PWR_GND</text>
<text x="424.5" y="118">20%</text>
<text x="460.3" y="118">10%</text>
<text x="424.3" y="124.3">6.3V</text>
<text x="460.3" y="124.3">10V</text>
<text x="482.4" y="123">A12</text>
<text x="501.5" y="125.6">VDD33</text>
<text x="576" y="125.6">GND</text>
<text x="596.8" y="123">A7</text>
<text x="482.4" y="129.3">A13</text>
<text x="501.5" y="131.9">VDD33</text>
<text x="576" y="131.9">GND</text>
<text x="596.8" y="129.3">B7</text>
<text x="482.4" y="135.7">B12</text>
<text x="596.8" y="135.7">C12</text>
<text x="428.5" y="143.4">C12</text>
<text x="482.4" y="142">B13</text>
<text x="501.5" y="138.3">VDD33</text>
<text x="576" y="138.3">GND</text>
<text x="596.8" y="142">C13</text>
<text x="393.3" y="144.1">C57</text>
<text x="428.5" y="149.7">0.1UF</text>
<text x="501.5" y="144.6">VDD33</text>
<text x="576" y="144.6">GND</text>
<text x="596.8" y="148.4">D12</text>
<text x="390.1" y="150.4">2.2UF</text>
<text x="484.4" y="154.7">A5</text>
<text x="576" y="151">GND</text>
<text x="596.8" y="154.7">E5</text>
<text x="392.7" y="156.8">10%</text>
<text x="428.5" y="156.1">10%</text>
<text x="484.4" y="161.1">B5</text>
<text x="501.5" y="157.3">AVDD12</text>
<text x="576" y="157.3">GND</text>
<text x="596.8" y="161.1">E6</text>
<text x="393.5" y="163.1">10V</text>
<text x="428.5" y="162.4">10V</text>
<text x="501.5" y="163.7">AVDD12</text>
<text x="576" y="163.7">GND</text>
<text x="596.8" y="167.4">E7</text>
<text x="484.4" y="173.8">A6</text>
<text x="576" y="170">GND</text>
<text x="596.8" y="173.8">E8</text>
<text x="501.5" y="176.4">DVDD12</text>
<text x="576" y="176.4">GND</text>
<text x="215.9" y="182.1">VREG_S3A</text>
<text x="428.5" y="181.4">C13</text>
<text x="484.4" y="180.1">B6</text>
<text x="501.5" y="182.7">DVDD12</text>
<text x="576" y="182.7">GND</text>
<text x="596.8" y="180.1">E9</text>
<text x="323.5" y="191.7">C60</text>
<text x="358.7" y="191">C40</text>
<text x="388.9" y="191.6">2.2UF</text>
<text x="392.1" y="186.5">C59</text>
<text x="428.5" y="187.8">0.1UF</text>
<text x="576" y="189.1">GND</text>
<text x="596.8" y="186.5">E12</text>
<text x="358.7" y="197.3">0.1UF</text>
<text x="391.5" y="198">10%</text>
<text x="428.5" y="194.1">10%</text>
<text x="484.4" y="192.8">A8</text>
<text x="501.5" y="195.4">IOVDD</text>
<text x="576" y="195.4">GND</text>
<text x="596.8" y="192.8">E13</text>
<text x="320.3" y="198">2.2UF</text>
<text x="358.7" y="203.7">10%</text>
<text x="428.5" y="200.5">10V</text>
<text x="576" y="201.8">GND</text>
<text x="596.8" y="199.1">F5</text>
<text x="322.9" y="204.4">10%</text>
<text x="392.3" y="204.3">10V</text>
<text x="484.2" y="205.5">C1</text>
<text x="501.5" y="208.1">SDIO_IOVDD</text>
<text x="576" y="208.1">GND</text>
<text x="596.8" y="205.5">F6</text>
<text x="323.7" y="210.7">10V</text>
<text x="358.7" y="210">10V</text>
<text x="576" y="214.5">GND</text>
<text x="596.8" y="211.8">F7</text>
<text x="576" y="220.8">GND</text>
<text x="596.8" y="218.2">F8</text>
<text x="576" y="227.2">GND</text>
<text x="596.8" y="224.5">F9</text>
<text x="323.5" y="229.8">C62</text>
<text x="358.7" y="229.1">C41</text>
<text x="484.4" y="230.9">A2</text>
<text x="501.5" y="233.5">VDD33_PMU</text>
<text x="576" y="233.5">GND</text>
<text x="596.8" y="230.9">F12</text>
<text x="320.3" y="236.1">2.2UF</text>
<text x="358.7" y="235.4">0.1UF</text>
<text x="484.4" y="237.2">B2</text>
<text x="501.5" y="239.9">VDD33_PMU</text>
<text x="576" y="239.9">GND</text>
<text x="596.8" y="237.2">G5</text>
<text x="322.9" y="242.5">10%</text>
<text x="358.7" y="241.8">10%</text>
<text x="390.2" y="242.5">C63</text>
<text x="425.4" y="241.8">C43</text>
<text x="596.8" y="243.6">G6</text>
<text x="323.7" y="248.8">10V</text>
<text x="358.7" y="248.1">10V</text>
<text x="387" y="248.8">2.2UF</text>
<text x="425.4" y="248.1">0.1UF</text>
<text x="482.4" y="249.9">A11</text>
<text x="576" y="246.2">GND</text>
<text x="596.8" y="249.9">G7</text>
<text x="389.6" y="255.2">10%</text>
<text x="425.4" y="254.5">10%</text>
<text x="501.5" y="252.6">VBAT_VDD33</text>
<text x="576" y="252.6">GND</text>
<text x="596.8" y="256.3">G8</text>
<text x="390.4" y="261.5">10V</text>
<text x="425.4" y="260.8">10V</text>
<text x="484.4" y="262.6">B9</text>
<text x="576" y="258.9">GND</text>
<text x="596.8" y="262.6">G9</text>
<text x="501.5" y="265.2">VDD33_USB</text>
<text x="576" y="265.2">GND</text>
<text x="596.8" y="269">G12</text>
<text x="484.4" y="275.3">B8</text>
<text x="576" y="271.6">GND</text>
<text x="596.8" y="275.3">G13</text>
<text x="501.5" y="277.9">VDD12_USB</text>
<text x="576" y="277.9">GND</text>
<text x="596.8" y="281.7">H5</text>
<text x="390.2" y="286.2">C56</text>
<text x="425.4" y="286.2">C44</text>
<text x="576" y="284.3">GND</text>
<text x="388" y="292.5">10UF</text>
<text x="425.4" y="292.5">0.1UF</text>
<text x="483" y="288">J13</text>
<text x="501.5" y="290.6">BT_VDD</text>
<text x="576" y="290.6">GND</text>
<text x="596.8" y="288">H6</text>
<text x="389.6" y="298.9">20%</text>
<text x="425.4" y="298.9">10%</text>
<text x="576" y="297">GND</text>
<text x="596.8" y="294.4">H7</text>
<text x="389.4" y="305.2">6.3V</text>
<text x="425.4" y="305.2">10V</text>
<text x="482.4" y="300.7">K13</text>
<text x="501.5" y="303.3">BT_VDDPA</text>
<text x="576" y="303.3">GND</text>
<text x="596.8" y="300.7">H8</text>
<text x="576" y="309.7">GND</text>
<text x="596.8" y="307.1">H9</text>
<text x="484.4" y="313.4">A9</text>
<text x="501.5" y="316">BT_IOVDD</text>
<text x="576" y="316">GND</text>
<text x="596.8" y="313.4">J5</text>
<text x="576" y="322.4">GND</text>
<text x="596.8" y="319.8">J6</text>
<text x="473" y="326.2">NC</text>
<text x="482.4" y="326.1">A10</text>
<text x="501.5" y="328.7">PAREG_BASE</text>
<text x="576" y="328.7">GND</text>
<text x="596.8" y="326.1">J7</text>
<text x="576" y="335.1">GND</text>
<text x="596.8" y="332.5">J8</text>
<text x="482.4" y="338.8">B11</text>
<text x="501.5" y="341.4">PAREG_FB</text>
<text x="576" y="341.4">GND</text>
<text x="596.8" y="338.8">J9</text>
<text x="576" y="347.8">GND</text>
<text x="596.8" y="345.2">K12</text>
<text x="484.4" y="351.5">A1</text>
<text x="596.8" y="351.5">M3</text>
<text x="484.4" y="357.9">B1</text>
<text x="501.5" y="354.1">SWREG_OUT</text>
<text x="576" y="354.1">GND</text>
<text x="596.8" y="357.9">M4</text>
<text x="501.5" y="360.5">SWREG_OUT</text>
<text x="576" y="360.5">GND</text>
<text x="596.8" y="364.2">M5</text>
<text x="272.7" y="369.4">C65</text>
<text x="307.9" y="368.7">C45</text>
<text x="330.1" y="369.4">C64</text>
<text x="352.3" y="368.7">C51</text>
<text x="371.1" y="369.4">C67</text>
<text x="406.3" y="368.7">C53</text>
<text x="421.9" y="369.4">C66</text>
<text x="457.1" y="368.7">C52</text>
<text x="576" y="366.8">GND</text>
<text x="596.8" y="370.6">M6</text>
<text x="269.5" y="375.8">2.2UF</text>
<text x="307.9" y="375.1">0.1UF</text>
<text x="330.1" y="375.8">2.2UF</text>
<text x="352.3" y="375.1">10PF</text>
<text x="367.9" y="375.8">2.2UF</text>
<text x="406.3" y="375.1">10PF</text>
<text x="418.7" y="375.8">2.2UF</text>
<text x="457.1" y="375.1">10PF</text>
<text x="476.1" y="377">NC B10</text>
<text x="576" y="373.2">GND</text>
<text x="596.8" y="376.9">M7</text>
<text x="272.1" y="382.1">10%</text>
<text x="307.9" y="381.4">10%</text>
<text x="330.1" y="382.1">10%</text>
<text x="352.3" y="381.4">5%</text>
<text x="370.5" y="382.1">10%</text>
<text x="406.3" y="381.4">5%</text>
<text x="421.3" y="382.1">10%</text>
<text x="457.1" y="381.4">5%</text>
<text x="476.1" y="383.4">NC H13</text>
<text x="501.5" y="379.5">NC</text>
<text x="576" y="379.5">GND</text>
<text x="596.8" y="383.3">M11</text>
<text x="272.9" y="388.5">10V</text>
<text x="307.9" y="387.8">10V</text>
<text x="330.1" y="388.5">10V</text>
<text x="352.3" y="387.8">50V</text>
<text x="371.3" y="388.5">10V</text>
<text x="406.3" y="387.8">50V</text>
<text x="422.1" y="388.5">10V</text>
<text x="457.1" y="387.8">50V</text>
<text x="476.1" y="389.7">NC M2</text>
<text x="501.5" y="385.9">NC</text>
<text x="576" y="385.9">GND</text>
<text x="596.8" y="389.6">N3</text>
<text x="484.2" y="396">N1</text>
<text x="501.5" y="392.2">NC</text>
<text x="576" y="392.2">GND</text>
<text x="596.8" y="396">N5</text>
<text x="476.1" y="396.1">NC</text>
<text x="501.5" y="398.6">NC</text>
<text x="576" y="398.6">GND</text>
<text x="476.1" y="402.4">NC</text>
<text x="484.2" y="402.3">N2</text>
<text x="501.5" y="404.9">NC</text>
<text x="576" y="404.9">GND</text>
<text x="596.8" y="402.3">N7</text>
<text x="432.2" y="414.5">L1</text>
<text x="320.6" y="421.5">WLAN_1V2</text>
<text x="422.7" y="427.2">4.7UH</text>
<text x="438.1" y="427.2">20%</text>
<text x="345.7" y="432.9">C70</text>
<text x="371.1" y="432.9">C69</text>
<text x="396.5" y="432.9">C68</text>
<text x="342.5" y="439.3">2.2UF</text>
<text x="367.9" y="439.3">2.2UF</text>
<text x="393.3" y="439.3">2.2UF</text>
<text x="345.1" y="445.6">10%</text>
<text x="370.5" y="445.6">10%</text>
<text x="395.9" y="445.6">10%</text>
<text x="345.9" y="452">10V</text>
<text x="371.3" y="452">10V</text>
<text x="396.7" y="452">10V</text>
</g>
<g font-size="3.4">
<text x="677" y="509.3">TITLE</text>
<text x="676.2" y="524.3">SIZE</text>
<text x="729.1" y="524.3">DRAWING NO</text>
<text x="820.2" y="524.3">REV</text>
<text x="677.5" y="542.6">SCALE</text>
<text x="691.4" y="542.6">NONE</text>
<text x="783.4" y="542.8">SHEET</text>
<text x="797.4" y="542.8">11</text>
<text x="815.2" y="542.8">OF</text>
<text x="822.8" y="542.8">27</text>
</g>
<g font-size="2.7">
<text x="187.4" y="94.5">19-B5,19-B7,19-C3</text>
<text x="187.1" y="100.9">26-C6,26-D2,26-D5</text>
<text x="187.4" y="97.7">19-C6,26-B2,26-B3</text>
<text x="187.3" y="104.1">26-D6,27-A6,27-C6</text>
<text x="187.3" y="173.8">13-C2,16-B6,16-D3</text>
<text x="187.4" y="170.6">10-B6,10-B8,10-C8</text>
<text x="187.4" y="177">17-D7,18-B8,19-B5</text>
<text x="187.1" y="180.2">19-C6,20-C3,20-C6</text>
<text x="187.4" y="183.4">21-B7,23-C5,24-B5</text>
<text x="187.1" y="189.9">26-C3,26-C6,26-D5</text>
<text x="187.4" y="186.7">24-C5,26-B5,26-B8</text>
<text x="187.3" y="193.1">26-D8,27-B6,27-C6</text>
<text x="191.9" y="196.3">4-B3,6-D4,7-B2</text>
<text x="205" y="199.5">9-B5</text>
</g>
<g font-size="2.5">
<text x="747.9" y="16.1">REVISIONS</text>
<text x="675" y="22.2">LTR</text>
<text x="722" y="22.2">DESCRIPTION</text>
<text x="797.4" y="22.2">DATE</text>
<text x="816.7" y="22.2">APPROVED</text>
</g>
</svg>
